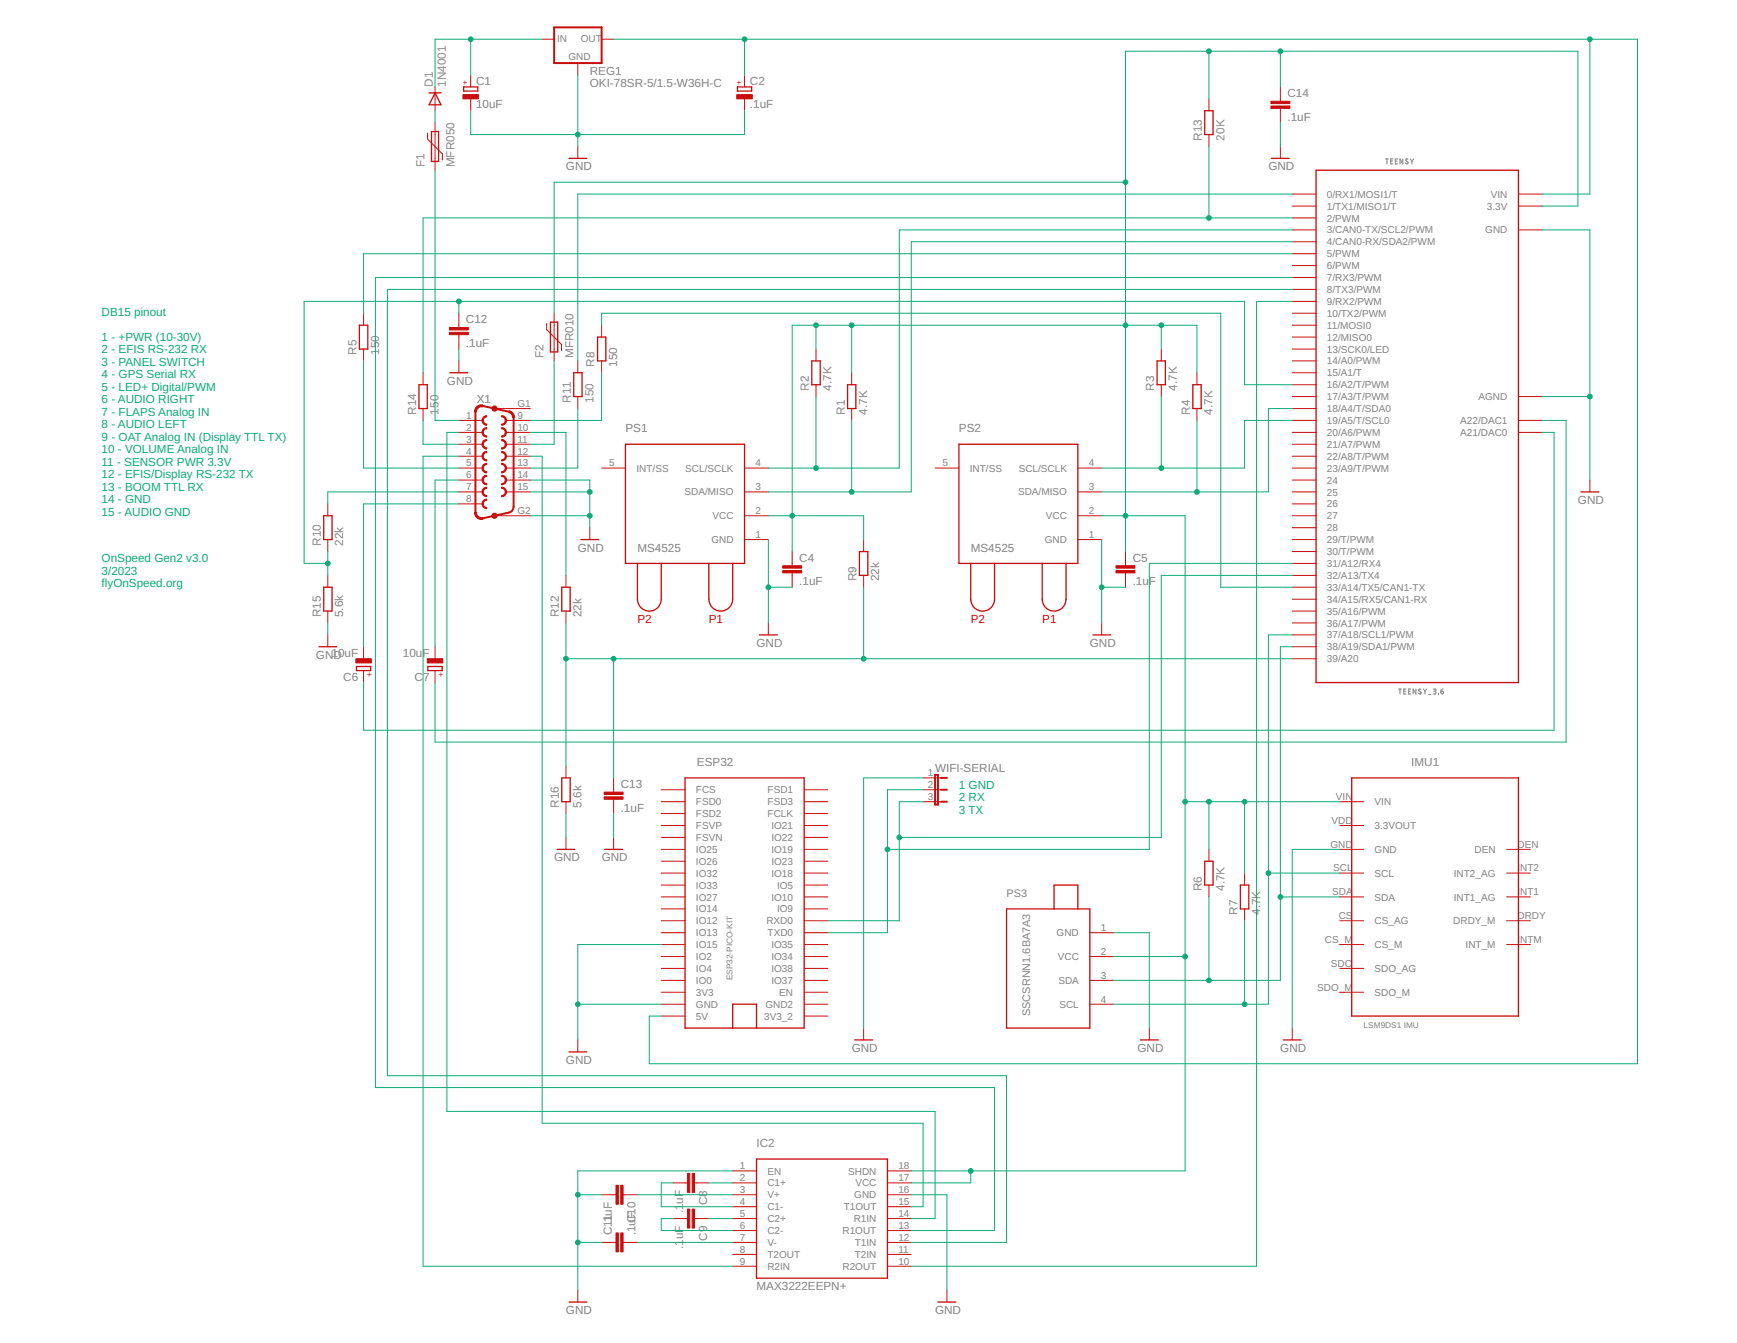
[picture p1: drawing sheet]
<svg xmlns="http://www.w3.org/2000/svg" width="279mm" height="216mm" viewBox="0 0 279 216" stroke-linecap="round" stroke-linejoin="round" font-family="sans-serif">
<g fill="none" stroke="#808080" stroke-width=".17">
<path d="M222.9 25.5h.4M223.1 25.5v.9M223.7 25.9h.3M224.1 25.5h-.4v.9h.4M224.5 25.9h.2M224.8 25.5h-.3v.9h.3M225.6 25.5v.9l-.4-.9v.9M226.5 25.6h-.3l-.1 .1 .4 .4v.1l-.2 .2-.2-.2M226.8 25.5l.3 .4M227.1 25.9v.5M227.4 25.5l-.3 .4M225 110.8h.4"/>
<path d="M225.2 110.8v.8M225.8 111.1h.3M226.2 110.8h-.4v.8h.4M226.6 111.1h.2M226.9 110.8h-.3v.8h.3M227.8 110.8v.8l-.5-.8v.8M228.6 110.8h-.3l-.1 .1 .4 .4v.2l-.2 .1-.2-.2M229 110.8l.2 .3M229.2 111.1v.5M229.5 110.8l-.3 .3M229.8 111.7h.4M230.5 110.8h.4l.1 .1-.1 .2h-.3"/>
<path d="M230.8 111.1l.2 .1v.2l-.5 .2M231.4 111.6h.1M231.8 111.1h.3a.23 .23 0 0 1 0 .4 .23 .23 0 0 1-.3-.2zM232.1 110.8l-.2 .1-.1 .2"/>
</g>
<g fill="#c90d0c" stroke="#c90d0c" stroke-width=".16">
<path d="M77.7 67l.5-.2h.1v.2a.58 .58 0 0 0-.6 .6 .58 .58 0 0 0 .6 .6v.2a.79 .79 0 0 1-.7-.5 .79 .79 0 0 1 .1-.9z" fill-rule="evenodd"/>
<path d="M80.7 66.8a.77 .77 0 0 1 .8 .8 .77 .77 0 0 1-.8 .8v-.2a.58 .58 0 0 0 .6-.6 .58 .58 0 0 0-.6-.6z" fill-rule="evenodd"/>
<path d="M77.7 69l.5-.3h.1v.2a.57 .57 0 0 0-.6 .6 .57 .57 0 0 0 .6 .6v.2a.78 .78 0 0 1-.7-.5 .78 .78 0 0 1 .1-.8z" fill-rule="evenodd"/>
<path d="M80.7 68.7a.76 .76 0 0 1 .8 .8 .76 .76 0 0 1-.8 .8v-.2a.57 .57 0 0 0 .6-.6 .57 .57 0 0 0-.6-.6z" fill-rule="evenodd"/>
<path d="M77.7 70.9l.5-.2h.1v.1a.57 .57 0 0 0-.6 .6 .57 .57 0 0 0 .6 .6v.2a.79 .79 0 0 1-.7-.5 .79 .79 0 0 1 .1-.8z" fill-rule="evenodd"/>
<path d="M80.7 70.7a.77 .77 0 0 1 .8 .7 .77 .77 0 0 1-.8 .8v-.2a.57 .57 0 0 0 .6-.6 .57 .57 0 0 0-.6-.6z" fill-rule="evenodd"/>
<path d="M77.7 72.8l.5-.2h.1v.2a.57 .57 0 0 0-.6 .5 .57 .57 0 0 0 .6 .6v.2a.78 .78 0 0 1-.7-.5 .78 .78 0 0 1 .1-.8z" fill-rule="evenodd"/>
<path d="M80.7 72.6a.76 .76 0 0 1 .8 .7 .76 .76 0 0 1-.8 .8v-.2a.57 .57 0 0 0 .6-.6 .57 .57 0 0 0-.6-.5z" fill-rule="evenodd"/>
<path d="M77.7 74.7l.5-.2h.1v.2a.57 .57 0 0 0-.6 .5 .57 .57 0 0 0 .6 .6v.2a.77 .77 0 0 1-.7-.5 .77 .77 0 0 1 .1-.8z" fill-rule="evenodd"/>
<path d="M80.7 74.5a.76 .76 0 0 1 .8 .7 .76 .76 0 0 1-.8 .8v-.2a.57 .57 0 0 0 .6-.6 .57 .57 0 0 0-.6-.5z" fill-rule="evenodd"/>
<path d="M77.7 76.6l.5-.2h.1v.2a.57 .57 0 0 0-.6 .6 .57 .57 0 0 0 .6 .5v.2a.78 .78 0 0 1-.7-.4 .78 .78 0 0 1 .1-.9z" fill-rule="evenodd"/>
<path d="M80.7 76.4a.76 .76 0 0 1 .8 .8 .76 .76 0 0 1-.8 .7v-.2a.57 .57 0 0 0 .6-.5 .57 .57 0 0 0-.6-.6z" fill-rule="evenodd"/>
<path d="M77.7 78.5l.5-.2h.1v.2a.57 .57 0 0 0-.6 .6 .57 .57 0 0 0 .6 .6v.1a.77 .77 0 0 1-.7-.4 .77 .77 0 0 1 .1-.9z" fill-rule="evenodd"/>
<path d="M80.7 78.3a.76 .76 0 0 1 .8 .8 .76 .76 0 0 1-.8 .7v-.1a.57 .57 0 0 0 .6-.6 .57 .57 0 0 0-.6-.6z" fill-rule="evenodd"/>
<path d="M77.7 80.5l.5-.3h.1v.2a.57 .57 0 0 0-.6 .6 .57 .57 0 0 0 .6 .6v.2a.78 .78 0 0 1-.7-.5 .78 .78 0 0 1 .1-.8z" fill-rule="evenodd"/>
<path d="M76.7 65.3l.8-.2h.2l-.1 .3a.81 .81 0 0 0-1 .8h-.3v-.1z" fill-rule="evenodd"/>
<path d="M81.9 66a1.06 1.06 0 0 1 .9 1.1h-.3l-.1-.2a.73 .73 0 0 0-.6-.6z" fill-rule="evenodd"/>
<path d="M76.3 82.4h.3a.81 .81 0 0 0 1 .8l.1 .3a1.09 1.09 0 0 1-1.4-1.1z" fill-rule="evenodd"/>
<circle cx="79.5" cy="65.7" r=".42"/>
<circle cx="79.5" cy="82.9" r=".42"/>
</g>
<path d="M89.1 4.4h7.7v5.7h-7.7zM76.5 66.2v16.2M77.6 65.3l4.3 .9M82.6 67.1v14.4a1 1 0 0 1-.7 .9l-4.3 .9M150.4 124.6h.5v4.7h-.5zM151.4 128.9h.9M151.4 127h.9M151.4 125.1h.9" fill="none" stroke="#c90d0c" stroke-width=".32"/>
<g fill="none" stroke="#c90d0c" stroke-width=".16">
<path d="M70 14v3.8M70 19.7v7.7M75.7 12.1v1.9M75.7 15.9v1.9M87.2 6.3h1.9M92.9 10.1v2M96.8 6.3h1.9M119.8 12.1v1.9M119.8 15.9v1.9M194.5 15.9v1.9M206 14v2.3M206 17.4v2.3"/>
<path d="M68.8 21.4v1l2.4 2.3v1M92.9 23.5v2M194.5 21.6v1.9M206 23.5v2M207.9 38.9h3.8M207.9 37h3.8M207.9 35h3.8M207.9 33.1h3.8M207.9 31.2h3.8M244.2 37h3.9M244.2 33.1h3.9M244.2 31.2h3.9"/>
<path d="M58.5 50.4v1.9M58.5 56.1v1.9M68.1 59.9v1.9M73.8 50.4v2.3M73.8 53.8v2.3M73.8 58v1.9M87.9 52v1l2.4 2.4v.9M89.1 50.4v7.6M92.9 58v1.9M96.8 52.3v1.9M96.8 58v1.9M131.3 56.1v1.9"/>
<path d="M137 59.9v1.9M186.8 56.1v1.9M192.5 59.9v1.9M207.9 54.2h3.8M207.9 52.3h3.8M207.9 50.4h3.8M207.9 48.5h3.8M207.9 46.5h3.8M207.9 44.6h3.8M207.9 42.7h3.8M207.9 40.8h3.8M207.9 59.9h3.8"/>
<path d="M207.9 58h3.8M207.9 56.1h3.8M68.1 65.7v1.9M73.8 67.6h3.8M73.8 69.5h3.8M73.8 71.4h3.8M73.8 73.3h3.8M73.8 75.2h3.8M73.8 77.2h3.8M73.8 79.1h3.8M79.5 65.7h5.8M81.5 67.6h3.8"/>
<path d="M81.5 69.5h3.8M81.5 71.4h3.8M81.5 73.3h3.8M81.5 75.2h3.8M81.5 77.2h3.8M81.5 79.1h3.8M92.9 63.8v1.9M96.8 75.2h3.8M119.8 75.2h3.8M119.8 79.1h3.8M131.3 61.8v2M137 65.7v1.9"/>
<path d="M150.4 75.2h3.8M173.4 75.2h3.8M173.4 79.1h3.8M186.8 61.8v2M192.5 65.7v1.9M207.9 65.7h3.8M207.9 67.6h3.8M207.9 69.5h3.8M207.9 71.4h3.8M207.9 73.3h3.8M207.9 75.2h3.8M207.9 77.2h3.8"/>
<path d="M207.9 79.1h3.8M207.9 63.8h3.8M207.9 61.8h3.8M244.2 67.6h3.9M244.2 69.5h3.9M244.2 63.8h3.9M255.7 77.2v1.9M52.7 81v1.9M52.7 86.7v2M52.7 92.5v1.9M52.7 98.2v1.9M73.8 81h3.8"/>
<path d="M79.5 82.9h5.8M91 92.5v1.9M91 98.2v1.9M94.9 84.8v1.9M119.8 82.9h3.8M119.8 86.7h3.8M127.4 88.7v2.3M127.4 92.1v2.3M138.9 86.7v2M138.9 92.5v1.9M173.4 82.9h3.8M173.4 86.7h3.8"/>
<path d="M181 88.7v2.3M181 92.1v2.3M207.9 82.9h3.8M207.9 81h3.8M207.9 86.7h3.8M207.9 84.8h3.8M207.9 88.7h3.8M207.9 90.6h3.8M207.9 92.5h3.8M207.9 94.4h3.8M207.9 96.3h3.8M207.9 98.2h3.8"/>
<path d="M52.7 102.1v1.9M58.5 104v1.9M58.5 107.8v1.9M70 104v1.9M70 107.8v1.9M123.6 100.1v2M177.2 100.1v2M207.9 100.1h3.8M207.9 102.1h3.8M207.9 104h3.8M207.9 105.9h3.8M91 123.1v2"/>
<path d="M91 128.9v1.9M91 134.6v1.9M98.7 125.1v2.2M98.7 128.5v2.3M98.7 134.6v1.9M106.4 136.5h3.8M106.4 132.7h3.8M106.4 128.9h3.8M106.4 127h3.8M106.4 130.8h3.8M106.4 134.6h3.8M106.4 138.5h3.8"/>
<path d="M129.3 136.5h3.9M129.3 132.7h3.9M129.3 128.9h3.9M129.3 127h3.9M129.3 130.8h3.9M129.3 134.6h3.9M129.3 138.5h3.9M148.5 128.9h2.9M148.5 127h2.9M148.5 125.1h2.9M194.5 136.5v2M215.5 136.5h3.9"/>
<path d="M215.5 132.7h3.9M215.5 128.9h3.9M242.3 136.5h3.9M106.4 159.5h3.8M106.4 155.7h3.8M106.4 151.8h3.8M106.4 148h3.8M106.4 144.2h3.8M106.4 140.4h3.8M106.4 142.3h3.8M106.4 146.1h3.8M106.4 149.9h3.8"/>
<path d="M106.4 153.8h3.8M106.4 157.6h3.8M129.3 159.5h3.9M129.3 155.7h3.9M129.3 151.8h3.9M129.3 148h3.9M129.3 144.2h3.9M129.3 140.4h3.9M129.3 142.3h3.9M129.3 146.1h3.9M129.3 149.9h3.9M129.3 153.8h3.9"/>
<path d="M129.3 157.6h3.9M175.3 149.9h3.8M175.3 153.8h3.8M175.3 157.6h3.8M194.5 142.3v1.9M200.2 140.4v1.9M200.2 146.1v1.9M215.5 159.5h3.9M215.5 155.7h3.9M215.5 151.8h3.9M215.5 148h3.9M215.5 144.2h3.9"/>
<path d="M215.5 140.4h3.9M242.3 151.8h3.9M242.3 148h3.9M242.3 144.2h3.9M242.3 140.4h3.9M92.9 167.2v1.9M106.4 161.4h3.8M106.4 163.3h3.8M129.3 161.4h3.9M129.3 163.3h3.9M138.9 165.3v1.9M175.3 161.4h3.8"/>
<path d="M184.9 165.3v1.9M207.9 165.3v1.9M96.8 192.1h2.3M96.8 199.7h2.3M100.2 192.1h2.3M100.2 199.7h2.3M108.3 190.2h2.3M108.3 195.9h2.3M111.7 190.2h2.3M111.7 195.9h2.3M117.9 188.2h3.8M117.9 190.2h3.8"/>
<path d="M117.9 192.1h3.8M117.9 194h3.8M117.9 195.9h3.8M117.9 197.8h3.8M117.9 199.7h3.8M142.7 188.2h3.9M142.7 190.2h3.9M142.7 192.1h3.9M142.7 194h3.9M142.7 195.9h3.9M142.7 197.8h3.9M142.7 199.7h3.9"/>
<path d="M92.9 207.4v1.9M117.9 201.7h3.8M117.9 203.6h3.8M142.7 201.7h3.9M142.7 203.6h3.9M152.3 207.4v1.9"/>
</g>
<g fill="none" stroke="#c90d0c" stroke-width=".21">
<path d="M69 14.9h1.9M70 14.9l.9 1.9h-1.9zM74.6 14h2.3v.6h-2.3zM118.6 14h2.3v.6h-2.3zM193.8 17.8h1.3v3.8h-1.3zM69.4 21.1h1.1v4.9h-1.1zM91.5 25.5h2.9M204.5 25.5h2.9M211.7 27.4h32.5v82.3h-32.5zM57.8 52.3h1.4v3.8h-1.4zM72.4 59.9h2.8M88.5 51.8h1.2v4.8h-1.2z"/>
<path d="M92.3 59.9h1.3v3.9h-1.3zM96.1 54.2h1.4v3.8h-1.4zM130.6 58h1.3v3.8h-1.3zM186.1 58h1.4v3.8h-1.4zM67.4 61.8h1.3v3.9h-1.3zM100.6 71.4h19.2v19.2h-19.2zM136.3 61.8h1.4v3.9h-1.4zM154.2 71.4h19.2v19.2h-19.2zM191.9 61.8h1.3v3.9h-1.3zM254.3 79.1h2.9M52.1 82.9h1.3v3.8h-1.3zM52.1 94.4h1.3v3.8h-1.3z"/>
<path d="M90.4 94.4h1.3v3.8h-1.3zM93.4 86.7h2.9M102.5 90.6v5.7a1.92 1.92 0 0 0 1.9 1.9 1.92 1.92 0 0 0 2-1.9v-5.7M114 90.6v5.7a1.92 1.92 0 0 0 1.9 1.9 1.92 1.92 0 0 0 2-1.9v-5.7M138.2 88.7h1.4v3.8h-1.4zM156.1 90.6v5.7a1.92 1.92 0 0 0 2 1.9 1.92 1.92 0 0 0 1.9-1.9v-5.7M167.6 90.6v5.7a1.92 1.92 0 0 0 2 1.9 1.92 1.92 0 0 0 1.9-1.9v-5.7M51.3 104h2.9M57.3 107.1h2.3v.7h-2.3zM68.8 107.1h2.3v.7h-2.3zM122.2 102.1h2.8M175.8 102.1h2.8"/>
<path d="M89.6 136.5h2.9M90.4 125.1h1.3v3.8h-1.3zM97.3 136.5h2.8M110.2 125.1h19.1v40.2h-19.1zM193.8 138.5h1.3v3.8h-1.3zM217.4 125.1h26.8v38.2h-26.8zM161.9 146.1h13.4v19.2h-13.4zM169.5 146.1v-3.8h3.9v3.8M199.5 142.3h1.4v3.8h-1.4zM91.5 169.1h2.9M117.9 165.3v-3.9h3.8v3.9M137.5 167.2h2.9"/>
<path d="M183.4 167.2h2.9M206.4 167.2h2.9M121.7 186.3h21v19.2h-21zM91.5 209.3h2.9M150.9 209.3h2.9"/>
</g>
<g fill="#c90d0c" stroke="#c90d0c" stroke-width=".16">
<path d="M125.9 91.7h3v.4h-3z"/>
<path d="M125.9 91h3v.3h-3z"/>
<path d="M179.5 91.7h3.1v.4h-3.1z"/>
<path d="M179.5 91h3.1v.3h-3.1z"/>
<path d="M118.5 15.2h2.5v.7h-2.5z"/>
<path d="M74.5 15.2h2.5v.7h-2.5z"/>
<path d="M68.7 105.9h2.5v.7h-2.5z"/>
<path d="M57.2 105.9h2.5v.7h-2.5z"/>
<path d="M110.6 188.6h.4v3.1h-.4z"/>
<path d="M111.3 188.6h.4v3.1h-.4z"/>
<path d="M110.6 194.4h.4v3h-.4z"/>
<path d="M111.3 194.4h.4v3h-.4z"/>
<path d="M99.1 190.5h.4v3.1h-.4z"/>
<path d="M99.8 190.5h.4v3.1h-.4z"/>
<path d="M99.8 198.2h.4v3.1h-.4z"/>
<path d="M99.1 198.2h.4v3.1h-.4z"/>
<path d="M97.2 128.1h3v.4h-3z"/>
<path d="M97.2 127.3h3v.4h-3z"/>
<path d="M72.3 53.4h3v.4h-3z"/>
<path d="M72.3 52.7h3v.3h-3z"/>
<path d="M204.4 17h3.1v.4h-3.1z"/>
<path d="M204.4 16.3h3.1v.4h-3.1z"/>
</g>
<g fill="none" stroke="#0dab76" stroke-width=".16">
<path d="M70 17.8v1.9M75.7 6.3v5.8M75.7 17.8v3.8h44.1v-3.8M87.2 6.3h-17.2v7.7M92.9 12.1v11.4M98.7 6.3h164.7v164.7h-159v-7.7h2M119.8 6.3v5.8M194.5 8.2v7.7M206 8.2v5.8M206 19.7v3.8M255.7 6.3v24.9h-7.6M70 27.4v40.2h3.8"/>
<path d="M181 29.3h-91.9v21.1M194.5 23.5v11.5M207.9 37h-63.2v38.2h-21.1M207.9 38.9h-61.3v40.2h-23M207.9 35h-139.8v24.9M207.9 31.2h-115v26.8M248.1 37h7.6v40.2M248.1 33.1h5.7v-24.9h-72.8v80.5M58.5 58v17.2h15.3M73.8 48.5v1.9M73.8 56.1v1.9M89.1 58v13.4h-3.8"/>
<path d="M96.8 59.9v7.7h-11.5M96.8 52.3v-1.9h99.6v44h11.5M131.3 52.3v3.8M137 52.3v7.6M186.8 52.3v3.8M192.5 59.9v-7.6h-65.1v36.4M207.9 40.8h-149.4v9.6M207.9 48.5h-5.8v155.1h-55.5M207.9 44.6h-147.5v130.2h99.6v23h-13.4M207.9 46.5h-145.6v126.4h99.6v26.8h-15.3M68.1 67.6v3.8h5.7M73.8 77.2h-3.8v26.8"/>
<path d="M73.8 79.1h-21.1v1.9M73.8 73.3h-5.7v130.3h49.8M73.8 69.5h-1.9v109.2h78.5v17.2h-3.8M85.3 79.1h9.6M85.3 69.5h5.7v23M85.3 77.2h9.6v7.6M85.3 73.3h1.9v107.3h61.3v13.4h-1.9M92.9 65.7v9.5h-7.6M131.3 63.8v11.4M137 67.6v11.5M186.8 63.8v11.4M192.5 67.6v11.5"/>
<path d="M207.9 67.6h-7.7v7.6h-23M207.9 65.7h-3.9v13.4h-26.8M207.9 61.8h-7.7v-13.3h-151.3v42.1h3.8M248.1 67.6h3.8v51.7h-181.9v-9.6M248.1 69.5h1.9v47.9h-191.5v-7.7M248.1 63.8h7.6M52.7 88.7v3.8M73.8 81h-15.3v23M85.3 82.9h9.6M123.6 82.9h15.3v3.8M123.6 94.4h3.8M123.6 86.7v13.4"/>
<path d="M138.9 94.4v11.5M177.2 82.9h13.4v105.3h-44M177.2 94.4h3.8M177.2 86.7v13.4M207.9 92.5h-21.1v42.1h-42.1M207.9 90.6h-23v45.9h-42.2M52.7 100.1v2M91 100.1v23M91 105.9h116.9M98.7 105.9v19.2M207.9 102.1h-3.9v59.3h-24.9M207.9 104h-1.9v53.6h-26.9"/>
<path d="M91 130.8v3.8M98.7 130.8v3.8M148.5 128.9h-3.8v19.1h-11.5M148.5 127h-5.8v22.9h-9.5M148.5 125.1h-9.6v40.2M190.6 128.9h24.9M194.5 128.9v7.6M200.2 128.9v11.5M215.5 136.5h-7.6v28.8M106.4 151.8h-13.5v15.4M179.1 149.9h5.8v15.4M179.1 153.8h11.5"/>
<path d="M194.5 144.2v13.4M200.2 148v13.4M204 140.4h11.5M206 144.2h9.5M92.9 161.4h13.5M92.9 199.7h3.9M92.9 192.1h3.9M102.5 199.7h15.4M102.5 192.1h15.4M108.3 195.9h-1.9v1.9h11.5M108.3 190.2h-1.9v3.8h11.5M114 195.9h3.9"/>
<path d="M114 190.2h3.9M117.9 188.2h-25v19.2M146.6 192.1h5.7v15.3M156.1 188.2v2h-9.5"/>
</g>
<g fill="#0dab76" stroke="#0dab76" stroke-width=".16">
<circle cx="75.7" cy="6.3" r=".38"/>
<circle cx="131.3" cy="75.2" r=".38"/>
<circle cx="137" cy="79.1" r=".38"/>
<circle cx="186.8" cy="75.2" r=".38"/>
<circle cx="192.5" cy="79.1" r=".38"/>
<circle cx="194.5" cy="35" r=".38"/>
<circle cx="204" cy="140.4" r=".38"/>
<circle cx="200.2" cy="161.4" r=".38"/>
<circle cx="206" cy="144.2" r=".38"/>
<circle cx="194.5" cy="157.6" r=".38"/>
<circle cx="119.8" cy="6.3" r=".38"/>
<circle cx="255.7" cy="6.3" r=".38"/>
<circle cx="73.8" cy="48.5" r=".38"/>
<circle cx="52.7" cy="90.6" r=".38"/>
<circle cx="144.7" cy="134.6" r=".38"/>
<circle cx="142.7" cy="136.5" r=".38"/>
<circle cx="181" cy="82.9" r=".38"/>
<circle cx="181" cy="52.3" r=".38"/>
<circle cx="186.8" cy="52.3" r=".38"/>
<circle cx="137" cy="52.3" r=".38"/>
<circle cx="131.3" cy="52.3" r=".38"/>
<circle cx="127.4" cy="82.9" r=".38"/>
<circle cx="181" cy="29.3" r=".38"/>
<circle cx="190.6" cy="128.9" r=".38"/>
<circle cx="194.5" cy="128.9" r=".38"/>
<circle cx="200.2" cy="128.9" r=".38"/>
<circle cx="156.1" cy="188.2" r=".38"/>
<circle cx="190.6" cy="153.8" r=".38"/>
<circle cx="194.5" cy="8.2" r=".38"/>
<circle cx="206" cy="8.2" r=".38"/>
<circle cx="92.9" cy="199.7" r=".38"/>
<circle cx="92.9" cy="192.1" r=".38"/>
<circle cx="94.9" cy="79.1" r=".38"/>
<circle cx="94.9" cy="82.9" r=".38"/>
<circle cx="92.9" cy="21.6" r=".38"/>
<circle cx="123.6" cy="94.4" r=".38"/>
<circle cx="177.2" cy="94.4" r=".38"/>
<circle cx="92.9" cy="161.4" r=".38"/>
<circle cx="255.7" cy="63.8" r=".38"/>
<circle cx="138.9" cy="105.9" r=".38"/>
<circle cx="98.7" cy="105.9" r=".38"/>
<circle cx="91" cy="105.9" r=".38"/>
</g>
<g font-size="1.9" fill="#808080">
<text x="69.6" y="14" transform="rotate(-90 69.6 14)">D1</text>
<text x="71.7" y="14" transform="rotate(-90 71.7 14)">1N4001</text>
<text x="76.6" y="17.4">10uF</text>
<text x="76.6" y="13.6">C1</text>
<text x="94.9" y="14">OKI-78SR-5/1.5-W36H-C</text>
<text x="94.9" y="12.1">REG1</text>
<text x="120.6" y="17.4">.1uF</text>
<text x="120.6" y="13.6">C2</text>
<text x="207.1" y="15.6">C14</text>
<text x="193.3" y="22.6" transform="rotate(-90 193.3 22.6)">R13</text>
<text x="196.9" y="22.6" transform="rotate(-90 196.9 22.6)">20K</text>
<text x="207.1" y="19.4">.1uF</text>
<text x="68.3" y="26.9" transform="rotate(-90 68.3 26.9)">F1</text>
<text x="73.1" y="26.9" transform="rotate(-90 73.1 26.9)">MFR050</text>
<text x="91" y="27.4">GND</text>
<text x="204" y="27.4">GND</text>
<text x="75" y="52">C12</text>
<text x="57.4" y="57.1" transform="rotate(-90 57.4 57.1)">R5</text>
<text x="61" y="57.1" transform="rotate(-90 61 57.1)">150</text>
<text x="75" y="55.8">.1uF</text>
<text x="87.4" y="57.5" transform="rotate(-90 87.4 57.5)">F2</text>
<text x="92.2" y="57.5" transform="rotate(-90 92.2 57.5)">MFR010</text>
<text x="95.7" y="59" transform="rotate(-90 95.7 59)">R8</text>
<text x="99.3" y="59" transform="rotate(-90 99.3 59)">150</text>
<text x="71.9" y="61.8">GND</text>
<text x="76.7" y="64.7">X1</text>
<text x="91.8" y="64.7" transform="rotate(-90 91.8 64.7)">R11</text>
<text x="95.4" y="64.7" transform="rotate(-90 95.4 64.7)">150</text>
<text x="130.1" y="62.8" transform="rotate(-90 130.1 62.8)">R2</text>
<text x="133.7" y="62.8" transform="rotate(-90 133.7 62.8)">4.7K</text>
<text x="185.7" y="62.8" transform="rotate(-90 185.7 62.8)">R3</text>
<text x="189.3" y="62.8" transform="rotate(-90 189.3 62.8)">4.7K</text>
<text x="66.9" y="66.6" transform="rotate(-90 66.9 66.6)">R14</text>
<text x="70.5" y="66.6" transform="rotate(-90 70.5 66.6)">150</text>
<text x="100.6" y="69.5">PS1</text>
<text x="135.9" y="66.6" transform="rotate(-90 135.9 66.6)">R1</text>
<text x="139.5" y="66.6" transform="rotate(-90 139.5 66.6)">4.7K</text>
<text x="154.2" y="69.5">PS2</text>
<text x="191.4" y="66.6" transform="rotate(-90 191.4 66.6)">R4</text>
<text x="195" y="66.6" transform="rotate(-90 195 66.6)">4.7K</text>
<text x="253.8" y="81">GND</text>
<text x="51.6" y="87.7" transform="rotate(-90 51.6 87.7)">R10</text>
<text x="55.2" y="87.7" transform="rotate(-90 55.2 87.7)">22k</text>
<text x="93" y="88.7">GND</text>
<text x="102.5" y="88.7">MS4525</text>
<text x="156.1" y="88.7">MS4525</text>
<text x="128.6" y="94.1">.1uF</text>
<text x="128.6" y="90.3">C4</text>
<text x="137.8" y="93.4" transform="rotate(-90 137.8 93.4)">R9</text>
<text x="141.4" y="93.4" transform="rotate(-90 141.4 93.4)">22k</text>
<text x="182.2" y="94.1">.1uF</text>
<text x="182.2" y="90.3">C5</text>
<text x="51.6" y="99.2" transform="rotate(-90 51.6 99.2)">R15</text>
<text x="55.2" y="99.2" transform="rotate(-90 55.2 99.2)">5.6k</text>
<text x="89.9" y="99.2" transform="rotate(-90 89.9 99.2)">R12</text>
<text x="93.5" y="99.2" transform="rotate(-90 93.5 99.2)">22k</text>
<text x="50.8" y="105.9">GN1D0uF</text>
<text x="64.8" y="105.7">10uF</text>
<text x="121.7" y="104">GND</text>
<text x="175.3" y="104">GND</text>
<text x="55.2" y="109.5">C6</text>
<text x="66.7" y="109.5">C</text>
<text x="68.1" y="109.5">7</text>
<text x="112.1" y="123.1">ESP32</text>
<text x="150.4" y="124.1">WIFI-SERIAL</text>
<text x="227" y="123.1">IMU1</text>
<text x="89.9" y="129.8" transform="rotate(-90 89.9 129.8)">R16</text>
<text x="93.5" y="129.8" transform="rotate(-90 93.5 129.8)">5.6k</text>
<text x="99.8" y="130.5">.1uF</text>
<text x="99.8" y="126.7">C13</text>
<text x="89.1" y="138.5">GND</text>
<text x="96.8" y="138.5">GND</text>
<text x="193.3" y="143.2" transform="rotate(-90 193.3 143.2)">R6</text>
<text x="196.9" y="143.2" transform="rotate(-90 196.9 143.2)">4.7K</text>
<text x="199.1" y="147.1" transform="rotate(-90 199.1 147.1)">R7</text>
<text x="202.7" y="147.1" transform="rotate(-90 202.7 147.1)">4.7K</text>
<text x="91" y="171">GND</text>
<text x="137" y="169.1">GND</text>
<text x="183" y="169.1">GND</text>
<text x="205.9" y="169.1">GND</text>
<text x="121.7" y="184.4">IC2</text>
<text x="98.4" y="196.3" transform="rotate(-90 98.4 196.3)">1</text>
<text x="109.9" y="195.1" transform="rotate(-90 109.9 195.1)">.1</text>
<text x="109.9" y="193.5" transform="rotate(-90 109.9 193.5)">uF</text>
<text x="113.7" y="193.7" transform="rotate(-90 113.7 193.7)">C8</text>
<text x="98.4" y="198.6" transform="rotate(-90 98.4 198.6)">C1.1uF</text>
<text x="102.2" y="198.6" transform="rotate(-90 102.2 198.6)">.1uCF10</text>
<text x="109.9" y="200.8" transform="rotate(-90 109.9 200.8)">.1</text>
<text x="109.9" y="199.3" transform="rotate(-90 109.9 199.3)">uF</text>
<text x="113.7" y="199.5" transform="rotate(-90 113.7 199.5)">C9</text>
<text x="121.7" y="207.4">MAX3222EEPN+</text>
<text x="91" y="211.2">GND</text>
<text x="150.4" y="211.2">GND</text>
</g>
<g font-size="1.9" fill="#0dab76">
<text x="16.3" y="50.7">DB15 pinout</text>
<text x="16.3" y="54.8">1 - +PWR (10-30V)</text>
<text x="16.3" y="56.8">2 - EFIS RS-232 RX</text>
<text x="16.3" y="58.8">3 - PANEL SWITCH</text>
<text x="16.3" y="60.8">4 - GPS Serial RX</text>
<text x="16.3" y="62.8">5 - LED+ Digital/PWM</text>
<text x="16.3" y="64.8">6 - AUDIO RIGHT</text>
<text x="16.3" y="66.8">7 - FLAPS Analog IN</text>
<text x="16.3" y="68.8">8 - AUDIO LEFT</text>
<text x="16.3" y="70.8">9 - OAT Analog IN (Display TTL TX)</text>
<text x="16.3" y="72.9">10 - VOLUME Analog IN</text>
<text x="16.3" y="74.9">11 - SENSOR PWR 3.3V</text>
<text x="16.3" y="76.9">12 - EFIS/Display RS-232 TX</text>
<text x="16.3" y="78.9">13 - BOOM TTL RX</text>
<text x="16.3" y="80.9">14 - GND</text>
<text x="16.3" y="82.9">15 - AUDIO GND</text>
<text x="16.3" y="90.4">OnSpeed Gen2 v3.0</text>
<text x="16.3" y="92.4">3/2023</text>
<text x="16.3" y="94.4">flyOnSpeed.org</text>
<text x="154.2" y="126.8">1 GND</text>
<text x="154.2" y="128.8">2 RX</text>
<text x="154.2" y="130.8">3 TX</text>
</g>
<g font-size="1.9" fill="#c90d0c">
<text x="102.5" y="100.1">P2</text>
<text x="114" y="100.1">P1</text>
<text x="156.1" y="100.1">P2</text>
<text x="167.6" y="100.1">P1</text>
</g>
<g font-size="1.8" fill="#808080">
<text x="161.9" y="144.2">PS3</text>
<text x="165.7" y="163.3" transform="rotate(-90 165.7 163.3)">SSCSRNN1.6BA7A3</text>
</g>
<g font-size="1.6" fill="#808080">
<text x="89.6" y="6.8">IN</text>
<text x="91.4" y="9.6">GND</text>
<text x="93.4" y="6.8">OUT</text>
<text x="213.4" y="35.6">2/PWM</text>
<text x="213.4" y="33.7">1/TX1/MISO1/T</text>
<text x="213.4" y="31.8">0/RX1/MOSI1/T</text>
<text x="239.2" y="33.7">3.3V</text>
<text x="239.8" y="31.8">VIN</text>
<text x="213.4" y="41.4">5/PWM</text>
<text x="213.4" y="39.4">4/CAN0-RX/SDA2/PWM</text>
<text x="213.4" y="37.5">3/CAN0-TX/SCL2/PWM</text>
<text x="238.9" y="37.5">GND</text>
<text x="213.4" y="47.1">8/TX3/PWM</text>
<text x="213.4" y="45.2">7/RX3/PWM</text>
<text x="213.4" y="43.3">6/PWM</text>
<text x="213.4" y="52.8">11/MOSI0</text>
<text x="213.4" y="50.9">10/TX2/PWM</text>
<text x="213.4" y="49">9/RX2/PWM</text>
<text x="213.4" y="54.8">12/MISO0</text>
<text x="213.4" y="58.6">14/A0/PWM</text>
<text x="213.4" y="56.7">13/SCK0/LED</text>
<text x="83.2" y="65.4">G1</text>
<text x="213.4" y="64.3">17/A3/T/PWM</text>
<text x="213.4" y="62.4">16/A2/T/PWM</text>
<text x="213.4" y="60.5">15/A1/T</text>
<text x="237.8" y="64.3">AGND</text>
<text x="75" y="67.3">1</text>
<text x="75" y="69.2">2</text>
<text x="75" y="71.2">3</text>
<text x="83.2" y="67.3">9</text>
<text x="83.2" y="69.2">10</text>
<text x="83.2" y="71.2">11</text>
<text x="213.4" y="72">21/A7/PWM</text>
<text x="213.4" y="70.1">20/A6/PWM</text>
<text x="213.4" y="68.2">19/A5/T/SCL0</text>
<text x="213.4" y="66.3">18/A4/T/SDA0</text>
<text x="234.9" y="68.2">A22/DAC1</text>
<text x="234.9" y="70.1">A21/DAC0</text>
<text x="75" y="73.1">4</text>
<text x="75" y="75">5</text>
<text x="75" y="76.9">6</text>
<text x="83.2" y="73.1">12</text>
<text x="83.2" y="75">13</text>
<text x="83.2" y="76.9">14</text>
<text x="98" y="75">5</text>
<text x="102.4" y="75.8">INT/SS</text>
<text x="110.2" y="75.8">SCL/SCLK</text>
<text x="121.5" y="75">4</text>
<text x="151.6" y="75">5</text>
<text x="156" y="75.8">INT/SS</text>
<text x="163.9" y="75.8">SCL/SCLK</text>
<text x="175.1" y="75">4</text>
<text x="213.4" y="75.8">23/A9/T/PWM</text>
<text x="213.4" y="73.9">22/A8/T/PWM</text>
<text x="213.4" y="77.7">24</text>
<text x="75" y="78.8">7</text>
<text x="75" y="80.7">8</text>
<text x="83.2" y="78.8">15</text>
<text x="83.2" y="82.6">G2</text>
<text x="110.1" y="79.7">SDA/MISO</text>
<text x="114.6" y="83.5">VCC</text>
<text x="121.5" y="82.6">2</text>
<text x="121.5" y="78.8">3</text>
<text x="163.7" y="79.7">SDA/MISO</text>
<text x="168.2" y="83.5">VCC</text>
<text x="175.1" y="82.6">2</text>
<text x="175.1" y="78.8">3</text>
<text x="213.4" y="79.7">25</text>
<text x="213.4" y="81.6">26</text>
<text x="213.4" y="83.5">27</text>
<text x="114.4" y="87.3">GND</text>
<text x="121.5" y="86.5">1</text>
<text x="168" y="87.3">GND</text>
<text x="175.1" y="86.5">1</text>
<text x="213.4" y="85.4">28</text>
<text x="213.4" y="87.3">29/T/PWM</text>
<text x="213.4" y="89.2">30/T/PWM</text>
<text x="213.4" y="91.1">31/A12/RX4</text>
<text x="213.4" y="93.1">32/A13/TX4</text>
<text x="213.4" y="95">33/A14/TX5/CAN1-TX</text>
<text x="213.4" y="96.9">34/A15/RX5/CAN1-RX</text>
<text x="213.4" y="98.8">35/A16/PWM</text>
<text x="213.4" y="100.7">36/A17/PWM</text>
<text x="213.4" y="102.6">37/A18/SCL1/PWM</text>
<text x="213.4" y="104.6">38/A19/SDA1/PWM</text>
<text x="213.4" y="106.5">39/A20</text>
<text x="149.2" y="124.8">1</text>
<text x="112" y="127.5">FCS</text>
<text x="112" y="129.5">FSD0</text>
<text x="112" y="131.4">FSD2</text>
<text x="123.5" y="127.5">FSD1</text>
<text x="123.5" y="129.4">FSD3</text>
<text x="123.5" y="131.4">FCLK</text>
<text x="149.2" y="126.7">2</text>
<text x="149.2" y="128.6">3</text>
<text x="214.9" y="128.6">VIN</text>
<text x="221.1" y="129.5">VIN</text>
<text x="112" y="133.3">FSVP</text>
<text x="112" y="135.2">FSVN</text>
<text x="112" y="137.1">IO25</text>
<text x="124.1" y="133.3">IO21</text>
<text x="124.1" y="135.2">IO22</text>
<text x="124.1" y="137.1">IO19</text>
<text x="214" y="136.3">GND</text>
<text x="214.2" y="132.4">VDD</text>
<text x="221.1" y="137.1">GND</text>
<text x="221.1" y="133.3">3.3VOUT</text>
<text x="237.2" y="137.1">DEN</text>
<text x="244.1" y="136.3">DEN</text>
<text x="112" y="139">IO26</text>
<text x="112" y="140.9">IO32</text>
<text x="112" y="142.9">IO33</text>
<text x="124.1" y="139">IO23</text>
<text x="124.1" y="140.9">IO18</text>
<text x="125" y="142.9">IO5</text>
<text x="214.3" y="143.9">SDA</text>
<text x="214.5" y="140.1">SCL</text>
<text x="221.1" y="140.9">SCL</text>
<text x="233.9" y="140.9">INT2_AG</text>
<text x="244.1" y="143.9">I</text>
<text x="244.1" y="140.1">I</text>
<text x="244.5" y="143.9">NT1</text>
<text x="244.5" y="140.1">NT2</text>
<text x="112" y="144.8">IO27</text>
<text x="112" y="146.7">IO14</text>
<text x="112" y="148.6">IO12</text>
<text x="123.3" y="148.6">RXD0</text>
<text x="124.1" y="144.8">IO10</text>
<text x="125" y="146.7">IO9</text>
<text x="177.1" y="149.7">1</text>
<text x="215.3" y="147.8">CS</text>
<text x="221.1" y="148.6">CS_AG</text>
<text x="221.1" y="144.8">SDA</text>
<text x="233.8" y="148.6">DRDY_M</text>
<text x="233.9" y="144.8">INT1_AG</text>
<text x="244.1" y="147.8">DRDY</text>
<text x="112" y="150.5">IO13</text>
<text x="112" y="152.4">IO15</text>
<text x="112" y="154.3">IO2</text>
<text x="123.5" y="150.5">TXD0</text>
<text x="124.1" y="152.4">IO35</text>
<text x="124.1" y="154.3">IO34</text>
<text x="170" y="150.5">GND</text>
<text x="170.2" y="154.3">VCC</text>
<text x="177.1" y="153.5">2</text>
<text x="213.1" y="151.6">CS_M</text>
<text x="214.1" y="155.4">SDO</text>
<text x="221.1" y="152.4">CS_M</text>
<text x="235.7" y="152.4">INT_M</text>
<text x="244.1" y="151.6">I</text>
<text x="244.5" y="151.6">NTM</text>
<text x="112" y="156.3">IO4</text>
<text x="112" y="158.2">IO0</text>
<text x="112" y="160.1">3V3</text>
<text x="124.1" y="156.3">IO38</text>
<text x="124.1" y="158.2">IO37</text>
<text x="125.3" y="160.1">EN</text>
<text x="170.2" y="158.2">SDA</text>
<text x="177.1" y="157.3">3</text>
<text x="177.1" y="161.2">4</text>
<text x="211.9" y="159.2">SDO_M</text>
<text x="221.1" y="160.1">SDO_M</text>
<text x="221.1" y="156.3">SDO_AG</text>
<text x="112" y="162">GND</text>
<text x="112" y="163.9">5V</text>
<text x="122.9" y="163.9">3V3_2</text>
<text x="123.1" y="162">GND2</text>
<text x="170.4" y="162">SCL</text>
<text x="119" y="188">1</text>
<text x="119" y="189.9">2</text>
<text x="119" y="191.8">3</text>
<text x="123.4" y="188.8">EN</text>
<text x="123.4" y="190.7">C1+</text>
<text x="136.4" y="188.8">SHDN</text>
<text x="137.6" y="190.7">VCC</text>
<text x="144.5" y="191.8">16</text>
<text x="144.5" y="189.9">17</text>
<text x="144.5" y="188">18</text>
<text x="119" y="193.7">4</text>
<text x="119" y="195.6">5</text>
<text x="119" y="197.6">6</text>
<text x="123.4" y="192.6">V+</text>
<text x="123.4" y="194.6">C1-</text>
<text x="123.4" y="196.5">C2+</text>
<text x="135.7" y="194.6">T1OUT</text>
<text x="137.3" y="196.5">R1IN</text>
<text x="137.4" y="192.6">GND</text>
<text x="144.5" y="197.6">13</text>
<text x="144.5" y="195.6">14</text>
<text x="144.5" y="193.7">15</text>
<text x="119" y="199.5">7</text>
<text x="119" y="201.4">8</text>
<text x="119" y="203.3">9</text>
<text x="123.4" y="198.4">C2-</text>
<text x="123.4" y="200.3">V-</text>
<text x="123.4" y="202.2">T2OUT</text>
<text x="135.5" y="198.4">R1OUT</text>
<text x="137.5" y="202.2">T2IN</text>
<text x="137.5" y="200.3">T1IN</text>
<text x="144.5" y="203.3">10</text>
<text x="144.5" y="201.4">11</text>
<text x="144.5" y="199.5">12</text>
<text x="123.4" y="204.1">R2IN</text>
<text x="135.5" y="204.1">R2OUT</text>
</g>
<g font-size="1.3" fill="#c90d0c">
<text x="75.3" y="13.7" transform="rotate(-90 75.3 13.7)">+</text>
<text x="119.3" y="13.7" transform="rotate(-90 119.3 13.7)">+</text>
<text x="59.9" y="108.9" transform="rotate(-90 59.9 108.9)">+</text>
<text x="71.4" y="108.9" transform="rotate(-90 71.4 108.9)">+</text>
</g>
<g font-size="1.3" fill="#808080">
<text x="117.8" y="157.6" transform="rotate(-90 117.8 157.6)">ESP32-PICO-KIT</text>
<text x="219.3" y="165.3">LSM9DS1 IMU</text>
</g>
</svg>
